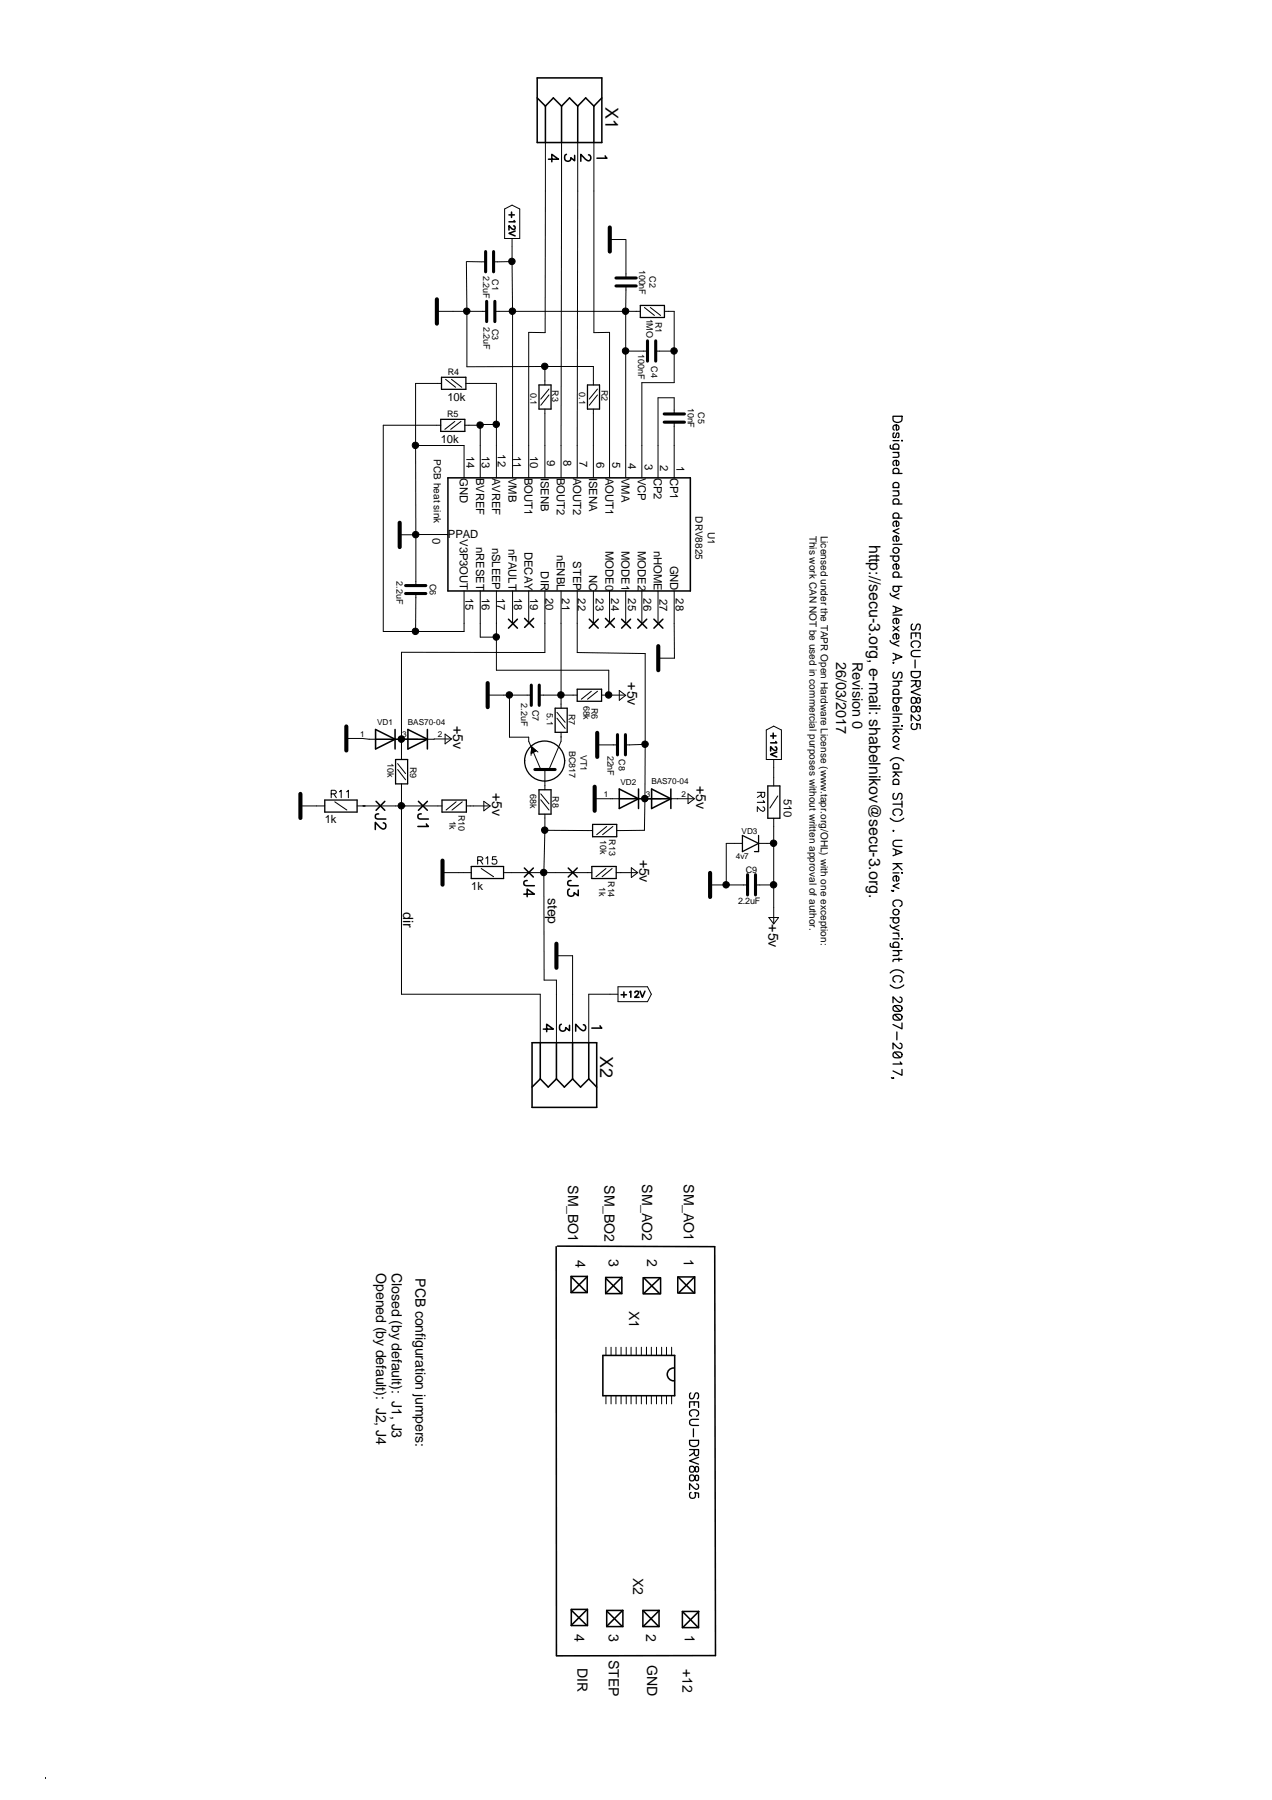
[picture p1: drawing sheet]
<svg xmlns="http://www.w3.org/2000/svg" width="210mm" height="297mm" viewBox="0 0 210 297" stroke-linecap="round" stroke-linejoin="round" font-family="sans-serif">
<g fill="none" stroke="#000" stroke-width=".17">
<path d="M83.3 34.5l1.2-.6 1.3 .6v4.9h-2.5zM84.5 39.4v3.8M90 23.5v31.4l-2.8-.1v24.1M92.7 23.5l-.1 55.4M95.3 23.5l-.1 55.4M98 23.5v31.4l2.6-.1v24.1M100.6 39.5h2.7v6.4M72.1 51.4h8.2M80.1 43.2h-3.1v17.3h12.9M81.7 51.4h24M84.5 43.2h-3.1M84.5 43.2l.1 35.7"/>
<path d="M103.3 57.9h3.5M103.3 47.2v31.7M106.3 50.7l1.7 1.4M107.3 50.7l1.7 1.4M108.2 57.9h3.1M109.6 51.4h1.7v11.7h-5.4v15.8M68.6 73.5h8v5.4M68.6 73.5v14.8M72.7 70.2h-9.5v34h13.4v-6.7M72.9 63.3h-4.3v10.2M73.5 62.6l1.7 1.3M74.5 62.6l1.7 1.3"/>
<path d="M75.1 69.5l-1.7 1.4M76.1 69.5l-1.7 1.4M76.7 70.2h2.5M76.9 63.3h5v15.6M79.2 70.2v8.7M81.9 70h-2.5l-.2 .2M89.9 60.5v3M89.9 67.5v11.4M89.9 60.5h8v3M90.6 64.2l-1.4 1.7M90.6 65.2l-1.4 1.7M97.9 67.5v11.4"/>
<path d="M98.6 64.2l-1.4 1.7M98.6 65.2l-1.4 1.7M111.3 68.3v-2.7h-2.7v13.3M111.3 69.7v9.2M66 88.3h2.6M68.6 88.2h5.3M68.6 97.9v6.3M68.6 88.3v8.3M79.2 97.5v7.6h2.7M81.9 97.5v13.1h18.6v4.1M84.6 97.5v5.4M87.2 97.5v5.4"/>
<path d="M89.9 97.5v10.2l-23.6-.1v17.7M92.6 97.5v19.4M95.2 97.5v10.2l11.3 .2v14.9M97.9 97.5v5.4M100.6 97.5v5.4M103.3 97.5v5.4M105.9 97.5v5.4M108.6 97.5v5.4M111.3 97.5v11.1h-2.7M80.5 114.7h7.2M84.1 114.7v7h3.1v.6l2 4.7M89 114.7h6.2"/>
<path d="M91.9 117.5l1.4 1.7M91.9 118.5l1.4 1.7M97.6 114.1l-1.7 1.3M98.6 114.1l-1.7 1.3M99.3 114.7h3.8M102.2 113.9l1.1 .9-1.1 .8zM49.6 133h4M54.7 131h.7l.1-.3-.3-.3h-.5v1.2M55.1 131l.4 .6M55.2 132.3l2 1.4M56 130.7l.3-.3v1.2M57.1 121.9l4.9 .1"/>
<path d="M57.2 130.7l.3-.3v1.2M58.9 133h14M65.6 127l1.3 1.7M65.6 126l1.3 1.7M66.3 122h2.6M66.3 129.4v34.7h22.9v8M73.4 121.1l1.1 .8-1.1 .9zM74.4 121.9l-3.9 .1M75.3 132.3l-1.7 1.4M76.3 132.3l-1.7 1.4M77 133h3.8M79.8 132.2l1.1 .8-1.1 .8z"/>
<path d="M88.5 123.9l-.8 .4M88.8 124.1l-1-.8-.2 1.4M89.2 131l1.4 1.7M89.2 132l1.4 1.7M89.9 127v3.3M89.9 134.4v2.6M89.9 137l-.2 7 .1 17.7h2v10.4M89.9 137l7.9 .1M92.6 120.8v1.5l-2 4.7M98.1 131.8h4.1M98.6 122.9h3.3M100.1 136.4l-1.6 1.3"/>
<path d="M101.1 136.4l-1.7 1.3M106.4 131.8l-.1 5.2-4.5 .1M106.4 131.8h2.7M106.5 122.8l-3.3 .1M106.5 122.8l-.1 9M110.7 131.8h3.8M113.5 131l1.1 .8-1.1 .8zM122.5 139.2h-2.7v6.8M125 130.8h1.2v.5l-.3 .3-.3-.1v-.7M125.2 139.2h2.5M125.6 131.2l-.6 .4M125.9 133.2a.36 .36 0 0 1 .3 .4 .36 .36 0 0 1-.4 .3l-.8-.8v.8"/>
<path d="M125.9 132.1l.3 .3h-1.2M126.4 120.5l1.3-.7 1.2 .7v4.8h-2.5zM127.7 125.3v4.4M127.7 135v17.4M128.4 131.3l-1.4 2M73 144h4.8M78.8 142l.7-.1 .2-.3-.3-.2h-.6v1.2M79.2 142l.5 .6M79.4 143.3l2 1.4M80.2 141.6l.3-.2v1.2M81.9 141.4h-.6l-.1 .5a.43 .43 0 0 1 .7 0 .43 .43 0 0 1-.1 .6 .43 .43 0 0 1-.6-.1M83.1 144h14.6"/>
<path d="M91.8 157.7h2.7v14.4M100 143.3l-1.7 1.4M101 143.3l-1.6 1.4M101.7 144h3.5M104.2 143.2l1 .8-1 .8zM117.2 146h6.2M124.7 146h3M126.9 151.4h1.6l-.8 1.1zM102 164.1h-4.8v8M102 162.8h4.8l.7 1.3-.7 1.2h-4.8zM100 222.3v1.4M100 230.3v1.4"/>
<path d="M100.8 222.3v1.4M100.8 230.3v1.4M101.6 222.3v1.4M101.6 230.3v1.4M102.5 222.3v1.4M102.5 230.3v1.4M103.3 222.3v1.4M103.3 230.3v1.4M104.1 222.3v1.4M104.1 230.3v1.4M105 222.3v1.4M105 230.3v1.4"/>
<path d="M105.8 222.3v1.4M105.8 230.3v1.4M106.7 222.3v1.4M106.7 230.3v1.4M107.5 222.3v1.4M107.5 230.3v1.4M108.3 222.3v1.4M108.3 230.3v1.4M109.2 222.3v1.4M109.2 230.3v1.4M110 222.3v1.4M110 230.3v1.4"/>
<path d="M110.8 222.3v1.4M110.8 230.3v1.4"/>
</g>
<g fill="#000" stroke="#000" stroke-width=".17">
<path d="M87.8 123.3l.7 .6-.9 .4z" fill-rule="evenodd"/>
<circle cx="77" cy="51.4" r=".54"/>
<circle cx="84.5" cy="43.1" r=".54"/>
<circle cx="84.6" cy="51.4" r=".54"/>
<circle cx="103.2" cy="51.4" r=".54"/>
<circle cx="103.2" cy="57.9" r=".54"/>
<circle cx="111.2" cy="57.9" r=".54"/>
<circle cx="68.6" cy="73.5" r=".54"/>
<circle cx="79.2" cy="70.1" r=".54"/>
<circle cx="81.9" cy="70" r=".54"/>
<circle cx="89.9" cy="60.5" r=".54"/>
<circle cx="68.6" cy="88.2" r=".54"/>
<circle cx="68.6" cy="104.2" r=".54"/>
<circle cx="81.9" cy="105.1" r=".54"/>
<circle cx="84" cy="114.7" r=".54"/>
<circle cx="92.6" cy="114.7" r=".54"/>
<circle cx="100.4" cy="114.7" r=".54"/>
<circle cx="66.2" cy="133" r=".54"/>
<circle cx="66.2" cy="122" r=".54"/>
<circle cx="89.9" cy="137" r=".54"/>
<circle cx="106.4" cy="131.8" r=".54"/>
<circle cx="106.4" cy="122.8" r=".54"/>
<circle cx="127.6" cy="139.2" r=".54"/>
<circle cx="89.7" cy="144" r=".54"/>
<circle cx="119.8" cy="146" r=".54"/>
<circle cx="127.6" cy="146" r=".54"/>
</g>
<path d="M100.6 37.5v4M72.1 49.4v4M66 86.3v4M57.1 119.9v4M80.5 112.7v4M108.6 106.6v4M49.6 131v4M98.1 129.8v4M98.6 120.9v4M73 142v4M91.8 155.7v4M117.2 144v4" fill="none" stroke="#000" stroke-width=".68"/>
<g fill="none" stroke="#000" stroke-width=".25">
<path d="M88.6 16.2l1.4 1.3M88.6 12.9h10.7v10.6h-10.7zM90 17.5l1.3-1.3 1.4 1.3M90 17.5v6M92.7 17.5l1.3-1.3 1.3 1.3M92.7 17.5v6M95.3 17.5l1.3-1.3 1.4 1.3M95.3 17.5v6M98 17.5v6M99.3 16.2l-1.3 1.3M84 35.5h.9M84.4 35v.9"/>
<path d="M84.8 37.3l.2 .2v.2l-.2 .2-.3-.2-.5-.5v.8M84.8 36.4l.2 .2h-1M85 38.1l-1 .4 1 .4M90.5 26.3h1.7l-1.1-.8v1.2M93.5 25.5a.58 .58 0 0 0-.3 .9 .58 .58 0 0 0 1-.1v-.3l.6 .5v-.9M97.1 25.6a.51 .51 0 0 1 .4 .4 .51 .51 0 0 1-.3 .5l-.6-.2-.8-.8v1.1M99.9 25.7l.3 .4h-1.7M73.9 78.9h40v18.6h-40zM83.9 102.2l1.5 1.5M85.4 102.2l-1.5 1.5M86.6 102.1l1.5 1.4M88.1 102.1l-1.5 1.4"/>
<path d="M97.2 102.2l1.5 1.5M98.7 102.2l-1.5 1.5M99.9 102.1l1.5 1.4M101.4 102.1l-1.5 1.4M102.6 102.2l1.5 1.5M104.1 102.2l-1.5 1.5M105.2 102.2l1.5 1.5M106.7 102.2l-1.5 1.5M107.9 102.2l1.5 1.5M109.4 102.2l-1.5 1.5M62 120.4l3.2 1.6-3.2 1.6zM62 122h8.5"/>
<path d="M62.1 132.2l1.4 1.5M62.5 134.3l-.5 .2-.1 .3 .2 .3 1.6 .1M63.2 135.8l.3 .1 .2 .2-.1 .5a.4 .4 0 0 1-.6 .1l-1.1-1v1.2M63.5 132.2l-1.4 1.5M65.2 120.4v3.2M67.3 120.4l3.2 1.6-3.2 1.6zM69 132.2l1.5 1.5M69.5 134.3l-.5 .2v.3l.1 .3 1.6 .1M70.4 136l.3 .4h-1.7M70.5 120.4v3.2M70.5 132.2l-1.5 1.5M102.2 130.2l3.2 1.6-3.2 1.6z"/>
<path d="M102.2 131.8h8.5M105.4 130.2v3.2M107.5 130.2l3.2 1.6-3.2 1.6zM110.7 130.2v3.2M127.2 121.4h.9M127.6 121v.9M127.9 123.3l.3 .2v.2l-.2 .2-.4-.2-.4-.5v.7M128 122.4l.2 .2h-1M128.2 124.1l-1 .4 1 .4M86.4 147.6h1.8l-1.2-.9v1.3M86.5 143.2l1.5 1.5M87 145.3l-.5 .2-.1 .3 .2 .3 1.6 .1"/>
<path d="M88 143.2l-1.5 1.5M93.8 143.2l1.4 1.5M94 146.7a.61 .61 0 0 0-.2 1 .61 .61 0 0 0 .9-.1v-.3l.7 .5v-.9M94.2 145.3l-.5 .2v.3l.1 .3 1.6 .1M95.2 143.2l-1.4 1.5M87.8 172.1h10.7v10.6h-10.7zM89.2 178l-1.4 1.4M89.2 178l1.3 1.4 1.3-1.4M89.2 172.1v5.9M89.7 169.8h1.6l-1.1-.8v1.3M91.8 178l1.3 1.4 1.4-1.4M91.8 172.1v5.9"/>
<path d="M92.6 169a.58 .58 0 0 0-.2 .9 .58 .58 0 0 0 .9-.1v-.2l.7 .5v-.9M94.5 178l1.3 1.4 1.4-1.4M94.5 172.1v5.9M96.3 169.1a.51 .51 0 0 1 .4 .5 .51 .51 0 0 1-.3 .5l-.6-.3-.8-.8v1.2M97.2 178l1.3 1.4M97.2 172.1v5.9M99 169.3l.3 .4h-1.6M102.5 164.2h.9M103 163.7v.9M103.9 163.7l.2-.1v1M104.8 163.8l.2-.2h.2l.2 .1-.2 .4-.5 .5h.8M105.6 163.6l.4 1 .4-1"/>
<path d="M91.8 205.7v67.5M92 205.6l25.9 .1 .2 67.5h-26.3M94.2 210.6h2.7v2.7h-2.7zM94.3 210.8l2.5 2.5M96.9 210.6l-2.6 2.7M99.9 210.8h2.7v2.7h-2.7zM99.9 210.9l2.6 2.5M102.6 210.8l-2.7 2.6M106.1 210.8v2.7M106.2 210.8l2.6 2.7M106.3 210.8h2.6M106.3 213.5h2.6"/>
<path d="M109 210.8l-2.8 2.7M109 210.8v2.7M111.8 210.7v2.7M111.9 210.7l2.6 2.6M112 210.7h2.6v2.7h-2.6M114.6 210.7l-2.5 2.6M99.5 223.7h11.8v6.6h-11.8zM111.3 225.7a1.05 1.05 0 0 0-1.2 1.1 1.05 1.05 0 0 0 1.2 1M94.3 265.6h2.6v2.7h-2.6zM94.3 265.7l2.5 2.5M96.9 265.6l-2.6 2.6M100.1 265.8h2.7v2.6h-2.7z"/>
<path d="M100.1 265.8l2.6 2.6M102.7 265.8l-2.6 2.6M106.1 265.8h2.7v2.6h-2.7zM106.2 265.8l2.5 2.6M108.8 265.8l-2.6 2.6M112.6 265.9h2.7v2.7h-2.7zM112.7 266l2.5 2.5M115.3 265.9l-2.6 2.6"/>
</g>
<g fill="none" stroke="#000" stroke-width=".51">
<path d="M80.1 41.5v3.4M80.3 49.7v3.4M81.4 41.5v3.4M81.7 49.7v3.4M101.6 47.2h3.4M101.6 45.9h3.4M106.8 56.2v3.4M108.2 56.2v3.4M109.6 68.3h3.3M109.6 69.7h3.3M66.9 97.9h3.4M66.9 96.6h3.4"/>
<path d="M87.7 113.1v3.3M89 113.1v3.3M88.3 127h3.3M101.9 121.2v3.4M103.2 121.2v3.4M123.4 144.3v3.4M124.7 144.3v3.4"/>
</g>
<g fill="none" stroke="#000" stroke-width=".21">
<path d="M105.7 50.4h3.9v2h-3.9zM72.7 69.2h4v2h-4zM72.9 62.3h4v1.9h-4zM88.9 63.5h2v4h-2zM96.9 63.5h2v4h-2zM146.9 73.5v.3l.1 .2 1.3 .1M147.4 68.7h1.4v.5a.78 .78 0 0 1-.7 .5 .78 .78 0 0 1-.7-.5zM147.4 72.7h.9M147.4 74.7h.9M147.4 78.1h1.4M147.6 71.4a.43 .43 0 0 0 0 .8h.2l.1-.5 .2-.3a.43 .43 0 0 1 0 .8M147.6 74.1a.47 .47 0 0 1-.1-.7 .47 .47 0 0 1 .7 0 .47 .47 0 0 1-.1 .7"/>
<path d="M147.6 78.1a.47 .47 0 0 1-.1-.7 .47 .47 0 0 1 .7 0 .47 .47 0 0 1-.1 .7M147.9 70.1v.9a.46 .46 0 0 0 .4-.7 .46 .46 0 0 0-.7-.1 .47 .47 0 0 0 0 .8M147.9 76v.8a.46 .46 0 0 0 .4-.6 .46 .46 0 0 0-.7-.2 .47 .47 0 0 0 0 .8M148.1 74.7a.57 .57 0 0 1 .2 .7l-.9 .1M148.8 72.7h.1l-.1 .1zM146.9 97.9a.5 .5 0 0 0 .5 .5l.9-.4M146.9 91.8h1.4M147.4 80.5h.9M147.4 81h.9M147.4 83.2h1.4M147.4 85.5h1.4M147.4 89.8h1.4"/>
<path d="M147.4 95.2h1.4M147.4 96.8h1.4M147.4 98.4l.9 .4M147.6 80.5a.47 .47 0 0 1-.1-.7 .47 .47 0 0 1 .7 0 .47 .47 0 0 1-.1 .7M147.6 83.2a.47 .47 0 0 1-.1-.7 .47 .47 0 0 1 .7 0 .47 .47 0 0 1-.1 .7M147.6 85.5a.47 .47 0 0 1-.1-.7 .47 .47 0 0 1 .7 0 .47 .47 0 0 1-.1 .7M147.6 91.8a.49 .49 0 0 0-.1 .7 .49 .49 0 0 0 .7 0 .49 .49 0 0 0-.1-.7M147.6 95.2a.47 .47 0 0 1-.1-.7 .47 .47 0 0 1 .7 0 .47 .47 0 0 1-.1 .7M147.6 96.8a.49 .49 0 0 0-.1 .7 .49 .49 0 0 0 .7 0 .49 .49 0 0 0-.1-.7M147.9 86v.9a.46 .46 0 0 0 .4-.7 .46 .46 0 0 0-.7-.2 .47 .47 0 0 0 0 .9M147.9 88.5v.8a.46 .46 0 0 0 .4-.6 .46 .46 0 0 0-.7-.2 .47 .47 0 0 0 0 .8M147.9 93.1v.8a.46 .46 0 0 0 .4-.6 .46 .46 0 0 0-.7-.2 .47 .47 0 0 0 0 .8"/>
<path d="M148.1 81a.57 .57 0 0 1 .2 .7l-.9 .1M148.3 87.2l-.9 .5 .9 .4M91.6 116.9h2v3.9h-2zM95.2 113.7h4.1v2h-4.1zM146.9 105.7a.5 .5 0 0 0 .5 .5l.9-.4M147.4 100l1.4 .6-1.4 .6M147.4 107.8l1.4 .6-1.4 .6M147.4 101.5h1.4M147.4 103.4l.9 .7M147.4 106.2l.9 .4M147.4 112.4h1.4M147.4 114.6h.9"/>
<path d="M147.4 115.2h1.4M147.4 117.8h1.4M147.4 118.4h.9M147.4 119.8h.9M147.4 109.3l.1 .1-.1 .1zM147.6 110.9a.53 .53 0 0 0-.3 .6 .53 .53 0 0 0 .5 .4l.3-.2 .2-.7 .3-.1a.63 .63 0 0 1 0 1M147.6 114.6a.47 .47 0 0 1-.1-.7 .47 .47 0 0 1 .7 0 .47 .47 0 0 1-.1 .7M147.6 115.2a.49 .49 0 0 0-.1 .7 .49 .49 0 0 0 .7 0 .49 .49 0 0 0-.1-.7M147.8 100.2v.8M147.8 108v.7M147.9 102.1v.8a.46 .46 0 0 0 .4-.6 .46 .46 0 0 0-.7-.2 .47 .47 0 0 0 0 .8M147.9 104.6v.8a.46 .46 0 0 0 .4-.6 .46 .46 0 0 0-.7-.2 .47 .47 0 0 0 0 .8"/>
<path d="M147.9 116.5v.8a.46 .46 0 0 0 .4-.6 .46 .46 0 0 0-.7-.2 .47 .47 0 0 0 0 .8M148.1 112.4a.57 .57 0 0 1 .2 .7l-.9 .1M148.1 118.4a.57 .57 0 0 1 .2 .7l-.9 .1M148.3 103.4l-.9 .7M148.8 119.8h.1l-.1 .1zM150.4 105.4v-.9h1.4v.9M150.4 110.8h1.4v.5a.78 .78 0 0 1-.7 .6 .78 .78 0 0 1-.7-.6zM150.4 112.3h1.4v.9l-.2 .2-.4-.2-.1-.9M150.4 115.2l.1-.1a.5 .5 0 0 1 .7 .4l.1 .4 .3 .1a.54 .54 0 0 0 0-.9l-.3 .1v.1a.66 .66 0 0 1-.7 .8l-.2-.2zM150.4 116.7l.1-.1a.5 .5 0 0 1 .7 .4l.1 .4 .3 .1a.54 .54 0 0 0 0-.9l-.3 .1v.1a.66 .66 0 0 1-.7 .7l-.2-.1zM150.6 103a.53 .53 0 0 0-.3 .5 .53 .53 0 0 0 .5 .5l.3-.3 .2-.7h.3a.63 .63 0 0 1 0 1M150.6 119.4a.53 .53 0 0 0-.1 .8 .53 .53 0 0 0 .8 0 .53 .53 0 0 0-.1-.7h.6v.8"/>
<path d="M150.7 106.8a.55 .55 0 0 1-.3-.6 .55 .55 0 0 1 .5-.4 .67 .67 0 0 1 .7 .1 .67 .67 0 0 1 .2 .7l-.3 .2M151 108.9v1.3M151.1 104.5v.6M151.1 112.8l-.7 .6M151.5 118l.3 .2v.5a.33 .33 0 0 1-.5 .1l-.9-.8v.9M151.8 107.3h-1a.52 .52 0 0 0-.4 .6 .52 .52 0 0 0 .4 .5h1M151.8 113.6l-1.4 .6 1.4 .6M53.6 132h5.3v2h-5.3zM65.3 125.3h2v4.1h-2zM72.9 132h4.1v2h-4.1zM88.9 130.3h2v4.1h-2zM97.8 136h4v2.1h-4z"/>
<path d="M122.5 137.9l2.7 1.3-2.7 1.3zM125.2 137.9v2.6h-.7M126.7 129.7h2v5.3h-2zM146.9 125.5a1.47 1.47 0 0 1 2.2 0M146.9 135a1.47 1.47 0 0 0 2.2 0M147.4 120.3h1.4M147.4 126.9h.9M147.4 127.4h1.4M147.4 129.4h.9M147.4 132.7h1.4M147.4 137l.1 .1-.1 .1zM147.6 126.9a.47 .47 0 0 1-.1-.7 .47 .47 0 0 1 .7 0 .47 .47 0 0 1-.1 .7"/>
<path d="M147.6 129.4a.47 .47 0 0 1-.1-.7 .47 .47 0 0 1 .7 0 .47 .47 0 0 1-.1 .7M147.6 130.9a.53 .53 0 0 0-.3 .6 .53 .53 0 0 0 .5 .4l.3-.3 .2-.6 .3-.1a.63 .63 0 0 1 0 1M147.6 120.3l.7 .8M147.6 127.4l.7 .7M147.7 134.6a.55 .55 0 0 1-.3-.7 .55 .55 0 0 1 .5-.4 .67 .67 0 0 1 .7 .1 .67 .67 0 0 1 .2 .8l-.3 .2M147.9 120.6l-.5 .5M147.9 127.7l-.5 .5M148.3 122.8l-.9 .5 .9 .4M148.8 138.7h-1a.52 .52 0 0 0-.4 .5 .52 .52 0 0 0 .4 .5h1M148.8 132.2v1M77.8 143h5.3v2h-5.3zM97.7 143h4v2h-4z"/>
<path d="M146.9 152.6a.5 .5 0 0 0 .5 .5l.9-.4M146.9 151.5h1.4M146.9 155.7v.3l.1 .2 1.3 .1M147.1 146.9l.2 .2 .2-.1-.1-.1v.2M147.4 140.1l1.4 .6-1.4 .5M147.4 142.5h1.4M147.4 144h.9M147.4 153.1l.9 .5M147.4 154h.9M147.4 154.9h.9M147.4 156.9h1.4M147.6 151.5a.49 .49 0 0 0-.1 .7 .49 .49 0 0 0 .7 0 .49 .49 0 0 0-.1-.7"/>
<path d="M147.6 156.3a.47 .47 0 0 1-.1-.7 .47 .47 0 0 1 .7 0 .47 .47 0 0 1-.1 .7M147.7 149.6a.55 .55 0 0 1-.3-.6 .55 .55 0 0 1 .5-.5 .67 .67 0 0 1 .7 .2 .67 .67 0 0 1 .2 .7l-.3 .2M147.8 140.3v.7M147.8 142.5l1 1M147.9 144.6v.8a.46 .46 0 0 0 .4-.6 .46 .46 0 0 0-.7-.2 .47 .47 0 0 0 0 .8M147.9 154a.45 .45 0 0 1 .4 .6M148.1 156.9a.57 .57 0 0 1 .2 .7l-.9 .1M148.2 142.9l-.8 .6M148.3 145.8l-.9 .4 .9 .4M148.3 158.1v.5M148.8 144h.1l-.1 .1zM148.8 154.9h.1l-.1 .1z"/>
<path d="M148.8 158.3h-1.2l-.2 .1v.3M146.9 160.6a1.47 1.47 0 0 1 2.2 0M146.9 162.5a1.47 1.47 0 0 0 2.2 0M147.1 177.8l.2 .2 .2-.1-.1-.1v.2M147.4 166.1l.2-.1a1.49 1.49 0 0 1 1.2 .1 .54 .54 0 0 1-.3 .8h-.9a.57 .57 0 0 1-.2-.8zM147.4 167.6l.2-.2a1.49 1.49 0 0 1 1.2 .2 .54 .54 0 0 1-.3 .7h-.9a.57 .57 0 0 1-.2-.7zM147.4 173.8l.2-.2a1.49 1.49 0 0 1 1.2 .2 .54 .54 0 0 1-.3 .7h-.9a.57 .57 0 0 1-.2-.7zM147.6 166l.9 .9M147.6 167.4l.9 .9M147.6 173.6l.9 .9M147.7 162.1a.55 .55 0 0 1-.3-.6 .55 .55 0 0 1 .5-.5 .67 .67 0 0 1 .7 .2 .67 .67 0 0 1 .2 .7l-.3 .2M148 170.3v1.3"/>
<path d="M148.5 164.5l.3 .2v.6a.33 .33 0 0 1-.5 0l-.9-.8v1M148.5 172.2l.3 .1v.6a.33 .33 0 0 1-.5 .1l-.9-.9v1M148.5 175.2l.3 .4h-1.4M148.8 168.8v1l-1.4-.7M148.8 176.5v.9l-1.4-.7M113.8 232.3v-1h1.5v1M113.8 237.7h1.5v.5a.78 .78 0 0 1-.8 .5 .78 .78 0 0 1-.7-.5zM113.8 239.2h1.5l-.1 .9-.2 .1-.4-.1v-.9M114 229.9a.53 .53 0 0 0-.2 .5 .53 .53 0 0 0 .4 .4l.3-.2 .3-.7h.3a.63 .63 0 0 1 0 .9M114.1 233.7a.55 .55 0 0 1-.3-.6 .55 .55 0 0 1 .5-.5 .67 .67 0 0 1 .8 .2 .67 .67 0 0 1 .1 .7l-.3 .2M114.4 235.8v1.3M114.6 231.3v.6"/>
<path d="M114.6 239.7l-.8 .5M115.3 234.2h-1.1a.52 .52 0 0 0-.4 .5 .52 .52 0 0 0 .4 .5h1.1M113.8 242.1l.1-.1a.5 .5 0 0 1 .7 .4l.2 .4 .3 .1a.54 .54 0 0 0 0-.9l-.3 .1-.1 .1a.66 .66 0 0 1-.7 .7l-.2-.1zM113.8 243.5l.1-.1a.5 .5 0 0 1 .7 .4l.2 .4 .3 .1a.54 .54 0 0 0 0-.9l-.3 .1-.1 .2a.66 .66 0 0 1-.7 .7l-.2-.2zM114 246.3a.53 .53 0 0 0-.1 .8 .53 .53 0 0 0 .8 0 .53 .53 0 0 0-.1-.8l.7 .1v.7M114.9 244.9l.3 .2v.5a.33 .33 0 0 1-.5 .1l-.9-.9v1M115.3 240.5l-1.5 .6 1.5 .5"/>
<circle cx="147.9" cy="90.8" r=".49"/>
<circle cx="89.9" cy="125.6" r="3.3"/>
<circle cx="147.9" cy="122" r=".49"/>
<circle cx="147.9" cy="150.5" r=".49"/>
</g>
<g fill="none" stroke="#000" stroke-width=".55">
<circle cx="66.3" cy="122" r=".26"/>
<circle cx="106.4" cy="131.8" r=".26"/>
</g>
<path d="M7.5 293.3v.3z" fill="#00f"/>
<g font-size="3">
<text x="99.9" y="17.7" transform="rotate(90 99.9 17.7)">X1</text>
<text x="99.1" y="174.2" transform="rotate(90 99.1 174.2)">X2</text>
</g>
<text font-size="2.6" x="143.4" y="89.9" transform="rotate(90 143.4 89.9)">http://secu-3.org, e-mail: shabelnikov@secu-3.org.</text>
<g font-size="2.4">
<text x="138" y="109.2" transform="rotate(90 138 109.2)">26/03/2017</text>
<text x="140.7" y="109.2" transform="rotate(90 140.7 109.2)">Revision 0</text>
</g>
<g font-size="2.3">
<text x="103.5" y="112.6" transform="rotate(90 103.5 112.6)">+5v</text>
<text x="74.8" y="119.8" transform="rotate(90 74.8 119.8)">+5v</text>
<text x="81.2" y="130.8" transform="rotate(90 81.2 130.8)">+5v</text>
<text x="114.9" y="129.7" transform="rotate(90 114.9 129.7)">+5v</text>
<text x="105.5" y="141.8" transform="rotate(90 105.5 141.8)">+5v</text>
<text x="90.4" y="148.2" transform="rotate(90 90.4 148.2)">step</text>
<text x="66.5" y="150.5" transform="rotate(90 66.5 150.5)">dir</text>
<text x="126.8" y="152.6" transform="rotate(90 126.8 152.6)">+5v</text>
<text x="93.8" y="195.6" transform="rotate(90 93.8 195.6)">SM_BO1</text>
<text x="99.8" y="195.6" transform="rotate(90 99.8 195.6)">SM_BO2</text>
<text x="106" y="195.4" transform="rotate(90 106 195.4)">SM_AO2</text>
<text x="112.8" y="195.4" transform="rotate(90 112.8 195.4)">SM_AO1</text>
<text x="95" y="208" transform="rotate(90 95 208)">4</text>
<text x="100.5" y="207.8" transform="rotate(90 100.5 207.8)">3</text>
<text x="106.8" y="207.8" transform="rotate(90 106.8 207.8)">2</text>
<text x="112.8" y="207.8" transform="rotate(90 112.8 207.8)">1</text>
<text x="62.1" y="210.1" transform="rotate(90 62.1 210.1)">Opened (by default): J2, J4</text>
<text x="64.7" y="210.1" transform="rotate(90 64.7 210.1)">Closed (by default): J1, J3</text>
<text x="68.6" y="211" transform="rotate(90 68.6 211)">PCB configuration jumpers:</text>
<text x="103.8" y="216.3" transform="rotate(90 103.8 216.3)">X1</text>
<text x="104.5" y="260.4" transform="rotate(90 104.5 260.4)">X2</text>
<text x="94.8" y="269.6" transform="rotate(90 94.8 269.6)">4</text>
<text x="100.5" y="269.6" transform="rotate(90 100.5 269.6)">3</text>
<text x="106.6" y="269.6" transform="rotate(90 106.6 269.6)">2</text>
<text x="113" y="269.7" transform="rotate(90 113 269.7)">1</text>
<text x="95.3" y="275.2" transform="rotate(90 95.3 275.2)">DIR</text>
<text x="100.5" y="273.9" transform="rotate(90 100.5 273.9)">STEP</text>
<text x="106.8" y="274.7" transform="rotate(90 106.8 274.7)">GND</text>
<text x="112.6" y="275.4" transform="rotate(90 112.6 275.4)">+12</text>
</g>
<g font-size="1.9">
<text x="73.8" y="66.2">10k</text>
<text x="72.7" y="73.2">10k</text>
<text x="77" y="75.2" transform="rotate(90 77 75.2)">14</text>
<text x="79.5" y="75.2" transform="rotate(90 79.5 75.2)">13</text>
<text x="82.2" y="75" transform="rotate(90 82.2 75)">12</text>
<text x="84.7" y="75.2" transform="rotate(90 84.7 75.2)">11</text>
<text x="87.5" y="75.2" transform="rotate(90 87.5 75.2)">10</text>
<text x="90.3" y="75.9" transform="rotate(90 90.3 75.9)">9</text>
<text x="93" y="75.9" transform="rotate(90 93 75.9)">8</text>
<text x="95.6" y="76.1" transform="rotate(90 95.6 76.1)">7</text>
<text x="98.4" y="76.2" transform="rotate(90 98.4 76.2)">6</text>
<text x="101.1" y="76.3" transform="rotate(90 101.1 76.3)">5</text>
<text x="103.6" y="76.4" transform="rotate(90 103.6 76.4)">4</text>
<text x="106.4" y="76.6" transform="rotate(90 106.4 76.6)">3</text>
<text x="109" y="76.7" transform="rotate(90 109 76.7)">2</text>
<text x="111.6" y="76.9" transform="rotate(90 111.6 76.9)">1</text>
<text x="75.9" y="78.9" transform="rotate(90 75.9 78.9)">GND</text>
<text x="78.6" y="78.9" transform="rotate(90 78.6 78.9)">BVREF</text>
<text x="81.2" y="78.9" transform="rotate(90 81.2 78.9)">AVREF</text>
<text x="83.9" y="78.9" transform="rotate(90 83.9 78.9)">VMB</text>
<text x="86.6" y="78.9" transform="rotate(90 86.6 78.9)">BOUT1</text>
<text x="89.2" y="78.9" transform="rotate(90 89.2 78.9)">ISENB</text>
<text x="91.9" y="78.9" transform="rotate(90 91.9 78.9)">BOUT2</text>
<text x="94.6" y="78.9" transform="rotate(90 94.6 78.9)">AOUT2</text>
<text x="97.2" y="78.9" transform="rotate(90 97.2 78.9)">ISENA</text>
<text x="99.9" y="78.9" transform="rotate(90 99.9 78.9)">AOUT1</text>
<text x="102.6" y="78.9" transform="rotate(90 102.6 78.9)">VMA</text>
<text x="105.2" y="78.9" transform="rotate(90 105.2 78.9)">VCP</text>
<text x="107.9" y="78.9" transform="rotate(90 107.9 78.9)">CP2</text>
<text x="110.6" y="78.9" transform="rotate(90 110.6 78.9)">CP1</text>
<text x="71.4" y="88.7" transform="rotate(90 71.4 88.7)">0</text>
<text x="73.9" y="88.8">PPAD</text>
<text x="75.9" y="89" transform="rotate(90 75.9 89)">V3P3OUT</text>
<text x="78.6" y="90.2" transform="rotate(90 78.6 90.2)">nRESET</text>
<text x="81.2" y="90.4" transform="rotate(90 81.2 90.4)">nSLEEP</text>
<text x="83.9" y="90.5" transform="rotate(90 83.9 90.5)">nFAULT</text>
<text x="86.6" y="91" transform="rotate(90 86.6 91)">DECAY</text>
<text x="89.2" y="94.3" transform="rotate(90 89.2 94.3)">DIR</text>
<text x="91.9" y="91.6" transform="rotate(90 91.9 91.6)">nENBL</text>
<text x="94.6" y="92.7" transform="rotate(90 94.6 92.7)">STEP</text>
<text x="97.2" y="94.8" transform="rotate(90 97.2 94.8)">NC</text>
<text x="99.9" y="90.9" transform="rotate(90 99.9 90.9)">MODE0</text>
<text x="102.6" y="90.9" transform="rotate(90 102.6 90.9)">MODE1</text>
<text x="105.2" y="90.9" transform="rotate(90 105.2 90.9)">MODE2</text>
<text x="107.9" y="90.9" transform="rotate(90 107.9 90.9)">nHOME</text>
<text x="110.6" y="93.3" transform="rotate(90 110.6 93.3)">GND</text>
<text x="76.8" y="98.6" transform="rotate(90 76.8 98.6)">15</text>
<text x="79.5" y="98.6" transform="rotate(90 79.5 98.6)">16</text>
<text x="82" y="98.6" transform="rotate(90 82 98.6)">17</text>
<text x="84.8" y="98.6" transform="rotate(90 84.8 98.6)">18</text>
<text x="87.5" y="98.6" transform="rotate(90 87.5 98.6)">19</text>
<text x="90" y="98.6" transform="rotate(90 90 98.6)">20</text>
<text x="92.7" y="98.7" transform="rotate(90 92.7 98.7)">21</text>
<text x="95.4" y="98.7" transform="rotate(90 95.4 98.7)">22</text>
<text x="98.3" y="98.7" transform="rotate(90 98.3 98.7)">23</text>
<text x="100.8" y="98.7" transform="rotate(90 100.8 98.7)">24</text>
<text x="103.6" y="98.7" transform="rotate(90 103.6 98.7)">25</text>
<text x="106.2" y="98.7" transform="rotate(90 106.2 98.7)">26</text>
<text x="108.8" y="98.9" transform="rotate(90 108.8 98.9)">27</text>
<text x="111.5" y="98.7" transform="rotate(90 111.5 98.7)">28</text>
<text x="129.3" y="131.9" transform="rotate(90 129.3 131.9)">510</text>
<text x="53.6" y="135.9">1k</text>
<text x="77.8" y="146.9">1k</text>
</g>
<g font-size="1.7">
<text x="71.6" y="75.8" transform="rotate(90 71.6 75.8)">PCB heat sink</text>
<text x="114.8" y="85.2" transform="rotate(90 114.8 85.2)">DRV8825</text>
<text x="116.8" y="87.8" transform="rotate(90 116.8 87.8)">U1</text>
<text x="133.6" y="88.4" transform="rotate(90 133.6 88.4)">This work CAN NOT be used in commercial purposes without written approval of author.</text>
<text x="135.5" y="88.4" transform="rotate(90 135.5 88.4)">Licensed under the TAPR Open Hardware License (www.tapr.org/OHL) with one exception:</text>
</g>
<g font-size="1.5">
<text x="79.8" y="45.5" transform="rotate(90 79.8 45.5)">2.2uF</text>
<text x="81.2" y="46.1" transform="rotate(90 81.2 46.1)">C1</text>
<text x="105.5" y="44.5" transform="rotate(90 105.5 44.5)">100nF</text>
<text x="107.2" y="45.6" transform="rotate(90 107.2 45.6)">C2</text>
<text x="79.8" y="53.9" transform="rotate(90 79.8 53.9)">2.2uF</text>
<text x="106.7" y="52.6" transform="rotate(90 106.7 52.6)">1MO</text>
<text x="108.2" y="53.1" transform="rotate(90 108.2 53.1)">R1</text>
<text x="81.2" y="54.3" transform="rotate(90 81.2 54.3)">C3</text>
<text x="105.3" y="58.4" transform="rotate(90 105.3 58.4)">100nF</text>
<text x="73.9" y="61.9">R4</text>
<text x="87.5" y="64.8" transform="rotate(90 87.5 64.8)">0.1</text>
<text x="91.1" y="64.4" transform="rotate(90 91.1 64.4)">R3</text>
<text x="95.5" y="64.7" transform="rotate(90 95.5 64.7)">0.1</text>
<text x="99.3" y="64.3" transform="rotate(90 99.3 64.3)">R2</text>
<text x="107.4" y="60.4" transform="rotate(90 107.4 60.4)">C4</text>
<text x="73.8" y="68.9">R5</text>
<text x="113.5" y="67.3" transform="rotate(90 113.5 67.3)">10nF</text>
<text x="115.2" y="68.1" transform="rotate(90 115.2 68.1)">C5</text>
<text x="65.4" y="96" transform="rotate(90 65.4 96)">2.2uF</text>
<text x="70.9" y="96.3" transform="rotate(90 70.9 96.3)">C6</text>
<text x="86" y="116.1" transform="rotate(90 86 116.1)">2.2uF</text>
<text x="87.9" y="117.1" transform="rotate(90 87.9 117.1)">C7</text>
<text x="90.2" y="117.7" transform="rotate(90 90.2 117.7)">5.1</text>
<text x="93.9" y="117.8" transform="rotate(90 93.9 117.8)">R7</text>
<text x="96.3" y="116.4" transform="rotate(90 96.3 116.4)">68k</text>
<text x="97.6" y="116.8" transform="rotate(90 97.6 116.8)">R6</text>
<text x="64" y="125.9" transform="rotate(90 64 125.9)">10k</text>
<text x="93.9" y="123.9" transform="rotate(90 93.9 123.9)">BC817</text>
<text x="95.8" y="124.6" transform="rotate(90 95.8 124.6)">VT1</text>
<text x="100.2" y="124.7" transform="rotate(90 100.2 124.7)">22nF</text>
<text x="102.1" y="125.3" transform="rotate(90 102.1 125.3)">C8</text>
<text x="67.7" y="126.5" transform="rotate(90 67.7 126.5)">R9</text>
<text x="87.5" y="131" transform="rotate(90 87.5 131)">68k</text>
<text x="91.2" y="131.4" transform="rotate(90 91.2 131.4)">R8</text>
<text x="74.2" y="135.4" transform="rotate(90 74.2 135.4)">1k</text>
<text x="75.6" y="134.4" transform="rotate(90 75.6 134.4)">R10</text>
<text x="99" y="138.6" transform="rotate(90 99 138.6)">10k</text>
<text x="100.5" y="138.5" transform="rotate(90 100.5 138.5)">R13</text>
<text x="98.9" y="146.4" transform="rotate(90 98.9 146.4)">1k</text>
<text x="100.4" y="145.4" transform="rotate(90 100.4 145.4)">R14</text>
<text x="121.8" y="149.2">2.2uF</text>
<text x="123.1" y="144">C9</text>
</g>
<g font-size="1.4">
<text x="62.2" y="119.7">VD1</text>
<text x="67.3" y="119.6">BAS70-04</text>
<text x="59.4" y="121.7">1</text>
<text x="66.4" y="121.7">3</text>
<text x="72.3" y="121.7">2</text>
<text x="99.7" y="131.5">1</text>
<text x="102.4" y="129.5">VD2</text>
<text x="106.6" y="131.5">3</text>
<text x="107.5" y="129.4">BAS70-04</text>
<text x="112.4" y="131.5">2</text>
<text x="122.4" y="137.7">VD3</text>
<text x="121.4" y="141.7">4v7</text>
</g>
</svg>
